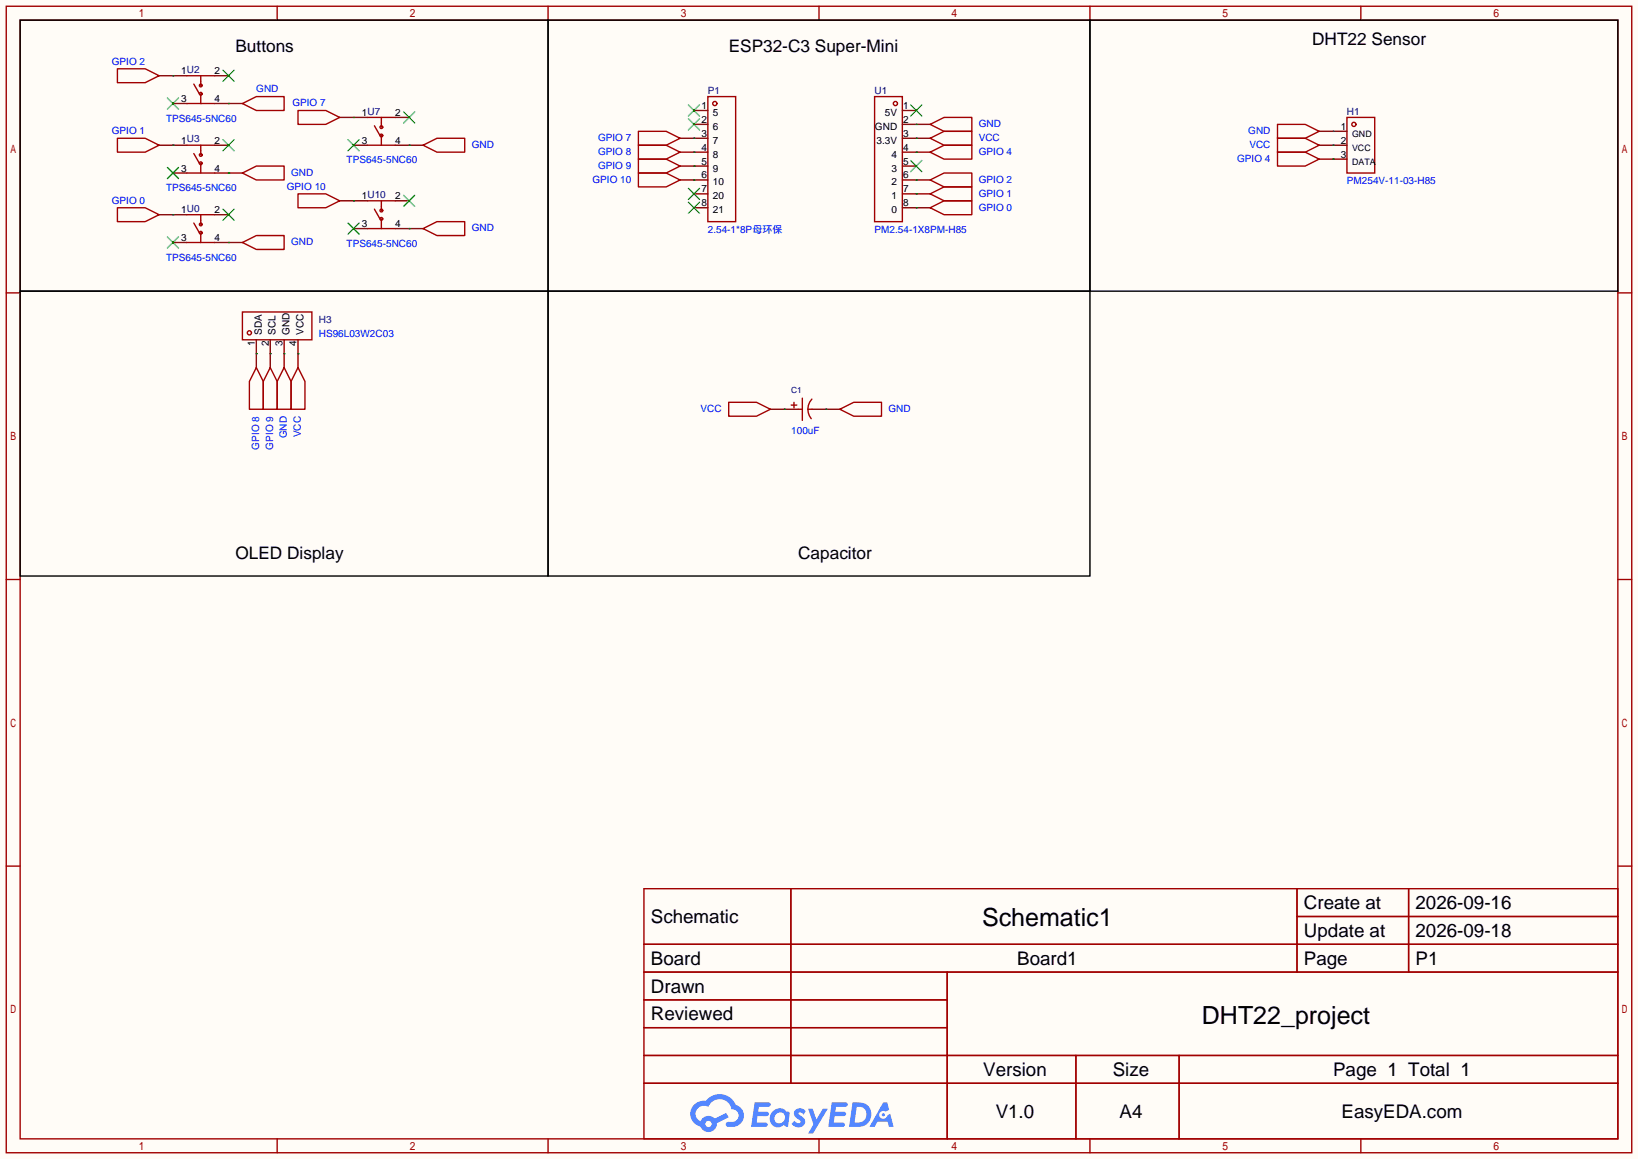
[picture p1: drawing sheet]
<svg xmlns="http://www.w3.org/2000/svg" width="299mm" height="212mm" viewBox="0 0 299 212" stroke-linecap="round" stroke-linejoin="round" font-family="sans-serif">
<path d="M0 0h299.5v211.8h-299.5z" fill="#fffcf7"/>
<g fill="none" stroke="#a10000" stroke-width=".25">
<path d="M1.1 1.1h297.2v209.6h-297.2zM3.7 3.7h292.1v204.5h-292.1zM50.7 1.1v2.6M100.2 1.1v2.6M149.7 1.1v2.6M199.3 1.1v2.6M248.8 1.1v2.6M1.1 53.5h2.6M295.8 53.5h2.5M1.1 105.9h2.6M295.8 105.9h2.5M1.1 158.3h2.6"/>
<path d="M295.8 158.3h2.5M117.7 162.4h178.1v45.8h-178.1zM117.7 172.6h178.1M117.7 177.7h178.1M144.6 162.4v35.6M173.2 177.7v30.5M237.1 162.4v15.3M237.1 167.5h58.7M257.5 162.4v15.3M117.7 182.8h55.5M117.7 192.9h178.1M117.7 187.8h55.5"/>
<path d="M117.7 198h178.1M196.7 192.9v15.3M215.6 192.9v15.3M50.7 208.2v2.5M100.2 208.2v2.5M149.7 208.2v2.5M199.3 208.2v2.5M248.8 208.2v2.5"/>
</g>
<g fill="#5487ff">
<path d="M145.5 202.8a1.3 1.3 0 0 1 1.8 .3l-.4 .6a.54 .54 0 0 0-.9-.2l.1 .2a1.58 1.58 0 0 1 1.1 1.6 1.43 1.43 0 0 1-2.5 .1l.5-.6a.64 .64 0 0 0 .5 .5 .64 .64 0 0 0 .7-.3l-.2-.2a1.6 1.6 0 0 1-1-1.6z"/>
<path d="M147.7 202.7h.9l.7 1.9 1.1-1.9h.9l-2.7 4.5h-.9l1-1.7z"/>
<path d="M138 201.5h1.6a1.31 1.31 0 0 1 1.2 .2 .4 .4 0 0 1-.3 .6h-1.8l-.1 .9h1.6a.4 .4 0 0 1 .4 .4 .4 .4 0 0 1-.4 .4h-1.7l-.2 1.2h.8a1.23 1.23 0 0 1 1.2 .2 .39 .39 0 0 1-.3 .6h-2.7z"/>
<path d="M152.1 201.5h1.6a1.32 1.32 0 0 1 1.3 .2 .39 .39 0 0 1-.4 .6h-1.7l-.2 .9h1.7a.4 .4 0 0 1 .3 .4 .4 .4 0 0 1-.4 .4h-1.7l-.2 1.2h.8a1.23 1.23 0 0 1 1.2 .2 .39 .39 0 0 1-.3 .6h-2.7z"/>
<path d="M161.5 201.5h.7l.4 1.3-.7 .4a.75 .75 0 0 0-1.1 .3 .75 .75 0 0 0 .5 1 .75 .75 0 0 0 .9-.6l.6-.3 .6 2.4h-.9l-.2-1h-1.9l-.5 1h-.9z"/>
<path d="M155.9 201.5l-.7 4.5h1.5a2.27 2.27 0 0 0 2.6-2.3 2.27 2.27 0 0 0-2.7-2.2zM156.6 202.3a1.5 1.5 0 0 1 1.8 1.5 1.5 1.5 0 0 1-1.9 1.4h-.3z"/>
<path d="M141.3 203.1a1.62 1.62 0 0 0-.4 2.1 1.62 1.62 0 0 0 2 .7l.4-.3 .3 .3 .5 .1 .3-2.5-.2-.3h-.4a1.58 1.58 0 0 0-2.5-.1zM141.9 203.6a.99 .99 0 0 1 1.6 .3 .99 .99 0 0 1-.9 1.4 .94 .94 0 0 1-1-.5 .94 .94 0 0 1 .3-1.2z"/>
<path d="M126.9 201.9a2.37 2.37 0 0 0 1.2 4 1.54 1.54 0 0 0 1.7 1 1.54 1.54 0 0 0 1.3-1.6l2.1-1.1-.5-.8-2 1.1a1.57 1.57 0 0 0-2.6 .4 1.5 1.5 0 0 1-.8-2.1 1.5 1.5 0 0 1 2.2-.5 2.23 2.23 0 0 1 2.3-1.4 2.23 2.23 0 0 1 2 1.8 1.16 1.16 0 0 1 1.2 1.1 1.16 1.16 0 0 1-1 1.3h-.7a.47 .47 0 0 0-.6 .3 .47 .47 0 0 0 .4 .6 2.23 2.23 0 0 0 2.3-.7 2.23 2.23 0 0 0 .4-2.3 2.16 2.16 0 0 0-1.3-1.1 3.2 3.2 0 0 0-5.4-.7l-1.2 .1zM129 205.4a.58 .58 0 0 1 1.1 0 .58 .58 0 0 1-1.1 0z"/>
<circle cx="161.5" cy="203.8" r=".28"/>
</g>
<path d="M3.7 3.7h96.5v49.5h-96.5zM100.2 3.7h99.1v49.5h-99.1zM199.3 3.7h96.5v49.5h-96.5zM3.7 53.2h96.5v52.1h-96.5zM100.2 53.2h99.1v52.1h-99.1z" fill="none" stroke="#000" stroke-width=".25"/>
<g fill="none" stroke="#a10000" stroke-width=".25">
<path d="M21.5 12.6h5l2.6 1.2-2.6 1.3h-5zM34.2 13.8h5M34.2 18.9h5M35.4 15.4l1 1.7M36.7 13.8v1.8M36.7 17.1v1.8M44.3 18.9l2.6-1.2h5v2.5h-5zM129.4 17.7h5.1v22.8h-5.1zM159.9 17.7h5.1v22.8h-5.1zM21.5 25.3h5l2.6 1.2-2.6 1.3h-5zM21.5 38h5l2.6 1.2-2.6 1.3h-5zM34.2 26.5h5"/>
<path d="M34.2 31.6h5M34.2 39.2h5M35.4 28.1l1 1.7M36.7 26.5v1.8M36.7 29.8v1.8M36.7 39.2v1.8M44.3 31.6l2.6-1.2h5v2.5h-5zM54.5 20.2h5.1l2.5 1.3-2.5 1.2h-5.1zM54.5 35.4h5.1l2.5 1.3-2.5 1.3h-5.1zM67.2 26.5h5.1M67.2 36.7h5.1M67.2 21.5h5.1"/>
<path d="M68.5 38.2l1 1.8M68.5 23l1 1.8M69.7 21.5v1.7M69.7 24.8v1.7M69.7 36.7v1.8M77.3 26.5l2.6-1.2h5.1v2.5h-5.1zM116.7 24h5.1l2.5 1.3-2.5 1.2h-5.1zM116.7 31.6h5.1l2.5 1.3-2.5 1.3h-5.1zM116.7 26.5h5.1l2.5 1.3-2.5 1.3h-5.1zM116.7 29.1h5.1l2.5 1.3-2.5 1.2h-5.1zM170.1 32.9l2.5-1.3h5.1v2.6h-5.1zM170.1 35.4l2.5-1.2h5.1v2.5h-5.1z"/>
<path d="M170.1 38l2.5-1.3h5.1v2.5h-5.1zM170.1 27.8l2.5-1.3h5.1v2.6h-5.1zM170.1 22.7l2.5-1.2h5.1v2.5h-5.1zM170.1 25.3l2.5-1.3h5.1v2.5h-5.1zM233.6 27.8h5l2.6 1.3-2.6 1.3h-5zM233.6 22.7h5l2.6 1.3-2.6 1.3h-5zM233.6 25.3h5l2.6 1.2-2.6 1.3h-5zM246.3 21.5h5v10.1h-5zM34.2 44.3h5M35.4 40.8l1 1.7M36.7 42.5v1.8M44.3 57h12.7v5.1h-12.7z"/>
<path d="M44.3 44.3l2.6-1.2h5v2.5h-5zM67.2 41.8h5.1M69.7 40v1.8M77.3 41.8l2.6-1.3h5.1v2.6h-5.1zM46.9 67.2l1.2 2.5v5.1h-2.5v-5.1zM49.4 67.2l1.3 2.5v5.1h-2.6v-5.1zM51.9 67.2l1.3 2.5v5.1h-2.5v-5.1zM54.5 67.2l1.3 2.5v5.1h-2.6v-5.1zM133.2 73.5h5.1l2.5 1.3-2.5 1.3h-5.1zM144.7 74h1M145.2 73.5v1M145.9 74.8h.8"/>
<path d="M146.7 72.8v4M147.7 74.8h.8M148.4 72.9a2.74 2.74 0 0 0-.1 3.6M153.5 74.8l2.6-1.3h5.1v2.6h-5.1z"/>
<circle cx="36.7" cy="17.1" r=".25"/>
<circle cx="36.7" cy="15.6" r=".25"/>
<circle cx="130.7" cy="18.9" r=".38"/>
<circle cx="163.7" cy="18.9" r=".38"/>
<circle cx="36.7" cy="29.8" r=".25"/>
<circle cx="36.7" cy="28.3" r=".25"/>
<circle cx="69.7" cy="23.2" r=".25"/>
<circle cx="69.7" cy="38.5" r=".25"/>
<circle cx="69.7" cy="24.8" r=".25"/>
<circle cx="247.5" cy="22.7" r=".38"/>
<circle cx="36.7" cy="41" r=".25"/>
<circle cx="36.7" cy="42.5" r=".25"/>
<circle cx="69.7" cy="40" r=".25"/>
<circle cx="45.6" cy="60.8" r=".38"/>
</g>
<g fill="none" stroke="#870000" stroke-width=".25">
<path d="M29.1 13.8h5.1M31.6 18.9h2.6M39.2 13.8h2.6M39.2 18.9h5.1M29.1 26.5h5.1M29.1 39.2h5.1M31.6 31.6h2.6M39.2 26.5h2.6M39.2 31.6h5.1M39.2 39.2h2.6M62.1 36.7h5.1M62.1 21.5h5.1"/>
<path d="M64.6 26.5h2.6M72.3 26.5h5M72.3 36.7h2.5M72.3 21.5h2.5M124.3 25.3h5.1M124.3 27.8h5.1M124.3 30.4h5.1M124.3 32.9h5.1M126.9 20.2h2.5M126.9 22.7h2.5M126.9 35.4h2.5M126.9 38h2.5"/>
<path d="M165 20.2h2.5M165 22.7h5.1M165 25.3h5.1M165 27.8h5.1M165 30.4h2.5M165 32.9h5.1M165 35.4h5.1M165 38h5.1M241.2 24h5.1M241.2 26.5h5.1M241.2 29.1h5.1M31.6 44.3h2.6"/>
<path d="M39.2 44.3h5.1M64.6 41.8h2.6M72.3 41.8h5M46.9 62.1v5.1M49.4 62.1v5.1M51.9 62.1v5.1M54.5 62.1v5.1M140.8 74.8h5.1M148.5 74.8h5"/>
</g>
<g fill="none" stroke="#3c3" stroke-width=".25">
<path d="M30.6 17.9l2 2M32.6 17.9l-2 2M40.8 12.8l2 2.1M42.8 12.8l-2 2.1M125.9 19.2l2 2M127.9 19.2l-2 2M166.5 19.2l2 2M168.5 19.2l-2 2M30.6 30.6l2 2M32.6 30.6l-2 2M40.8 25.5l2 2.1M40.8 38.2l2 2.1"/>
<path d="M42.8 25.5l-2 2.1M42.8 38.2l-2 2.1M63.6 25.5l2.1 2.1M65.7 25.5l-2.1 2.1M73.8 35.7l2 2M73.8 20.4l2 2.1M75.8 35.7l-2 2M75.8 20.4l-2 2.1M125.9 21.7l2 2M125.9 34.4l2 2M125.9 37l2 2M127.9 21.7l-2 2"/>
<path d="M127.9 34.4l-2 2M127.9 37l-2 2M166.5 29.3l2 2.1M168.5 29.3l-2 2.1M30.6 43.3l2 2M32.6 43.3l-2 2M63.6 40.8l2.1 2M65.7 40.8l-2.1 2"/>
</g>
<g fill="none" stroke="#008700" stroke-width=".25">
<path d="M31.6 13.8h.1M41.8 18.9h.1M31.6 26.5h.1M31.6 39.2h.1M41.8 31.6h.1M64.6 21.5h.1M64.6 36.7h.1M74.8 26.5h.1M126.9 25.3h.1M126.9 32.9h.1M126.9 27.8h.1M126.9 30.4h.1"/>
<path d="M167.5 32.9h.1M167.5 35.4h.1M167.5 38h.1M167.5 27.8h.1M167.5 22.7h.1M167.5 25.3h.1M243.7 29.1h.1M243.7 24h.1M243.7 26.5h.1M41.8 44.3h.1M74.8 41.8h.1M46.9 64.6h.1"/>
<path d="M49.4 64.6h.1M51.9 64.6h.1M54.5 64.6h.1M143.4 74.8h.1M151 74.8h.1"/>
</g>
<g font-size="4.6">
<text x="179.5" y="169.3">Schematic1</text>
<text x="219.7" y="187.1">DHT22_project</text>
</g>
<g font-size="3.4">
<text x="238.4" y="166.2">Create at</text>
<text x="258.8" y="166.2">2026-09-16</text>
<text x="119" y="168.7">Schematic</text>
<text x="238.4" y="171.3">Update at</text>
<text x="258.8" y="171.3">2026-09-18</text>
<text x="119" y="176.3">Board</text>
<text x="186" y="176.3">Board1</text>
<text x="238.4" y="176.3">Page</text>
<text x="258.8" y="176.3">P1</text>
<text x="119" y="181.4">Drawn</text>
<text x="119" y="186.5">Reviewed</text>
<text x="179.8" y="196.7">Version</text>
<text x="203.4" y="196.7">Size</text>
<text x="243.7" y="196.7">Page 1 Total 1</text>
<text x="182" y="204.3">V1.0</text>
<text x="204.7" y="204.3">A4</text>
<text x="245.3" y="204.3">EasyEDA.com</text>
</g>
<g font-size="3.1">
<text x="43.1" y="9.5">Buttons</text>
<text x="133.2" y="9.5">ESP32-C3 Super-Mini</text>
<text x="239.9" y="8.3">DHT22 Sensor</text>
<text x="43.1" y="102.2">OLED Display</text>
<text x="145.9" y="102.2">Capacitor</text>
</g>
<g font-size="1.8" fill="#00f">
<text x="20.4" y="11.8">GPIO 2</text>
<text x="46.9" y="16.9">GND</text>
<text x="30.4" y="22.2">TPS645-5NC60</text>
<text x="53.5" y="19.4">GPIO 7</text>
<text x="178.9" y="23.2">GND</text>
<text x="20.4" y="24.5">GPIO 1</text>
<text x="63.4" y="29.8">TPS645-5NC60</text>
<text x="86.2" y="27.1">GND</text>
<text x="109.3" y="25.8">GPIO 7</text>
<text x="109.3" y="28.3">GPIO 8</text>
<text x="178.9" y="28.3">GPIO 4</text>
<text x="178.9" y="25.8">VCC</text>
<text x="226.2" y="29.6">GPIO 4</text>
<text x="228.2" y="24.5">GND</text>
<text x="228.4" y="27.1">VCC</text>
<text x="30.4" y="34.9">TPS645-5NC60</text>
<text x="52.4" y="34.7">GPIO 10</text>
<text x="53.2" y="32.1">GND</text>
<text x="108.3" y="33.4">GPIO 10</text>
<text x="109.3" y="30.9">GPIO 9</text>
<text x="178.9" y="33.4">GPIO 2</text>
<text x="178.9" y="35.9">GPIO 1</text>
<text x="246.3" y="33.7">PM254V-11-03-H85</text>
<text x="20.4" y="37.2">GPIO 0</text>
<text x="178.9" y="38.5">GPIO 0</text>
<text x="30.4" y="47.6">TPS645-5NC60</text>
<text x="53.2" y="44.8">GND</text>
<text x="63.4" y="45.1">TPS645-5NC60</text>
<text x="86.2" y="42.3">GND</text>
<text x="129.4" y="42.5">2.54-1*8P母环保</text>
<text x="159.9" y="42.5">PM2.54-1X8PM-H85</text>
<text x="58.3" y="61.6">HS96L03W2C03</text>
<text x="128.1" y="75.3">VCC</text>
<text x="162.4" y="75.3">GND</text>
<text x="47.4" y="82.2" transform="rotate(-90 47.4 82.2)">GPIO 8</text>
<text x="49.9" y="82.2" transform="rotate(-90 49.9 82.2)">GPIO 9</text>
<text x="52.5" y="80.1" transform="rotate(-90 52.5 80.1)">GND</text>
<text x="55" y="79.9" transform="rotate(-90 55 79.9)">VCC</text>
<text x="144.7" y="79.4">100uF</text>
</g>
<g font-size="1.8">
<text x="33.1" y="13.6">1U2</text>
<text x="39.2" y="13.6">2</text>
<text x="33.1" y="18.6">3</text>
<text x="39.2" y="18.6">4</text>
<text x="66.2" y="21.2">1U7</text>
<text x="72.3" y="21.2">2</text>
<text x="128.3" y="19.9">1</text>
<text x="128.3" y="22.5">2</text>
<text x="130.4" y="21.2">5</text>
<text x="130.4" y="23.7">6</text>
<text x="160" y="23.7">GND</text>
<text x="161.8" y="21.2">5V</text>
<text x="165.1" y="19.9">1</text>
<text x="165.1" y="22.5">2</text>
<text x="245.1" y="23.7">1</text>
<text x="33.1" y="26.3">1U3</text>
<text x="39.2" y="26.3">2</text>
<text x="66.2" y="26.3">3</text>
<text x="72.3" y="26.3">4</text>
<text x="128.3" y="25">3</text>
<text x="128.3" y="27.5">4</text>
<text x="130.4" y="26.3">7</text>
<text x="130.4" y="28.8">8</text>
<text x="160.3" y="26.3">3.3V</text>
<text x="163" y="28.8">4</text>
<text x="165.1" y="25">3</text>
<text x="165.1" y="27.5">4</text>
<text x="245.1" y="26.3">2</text>
<text x="245.1" y="28.8">3</text>
<text x="33.1" y="31.3">3</text>
<text x="39.2" y="31.3">4</text>
<text x="128.3" y="30.1">5</text>
<text x="128.3" y="32.6">6</text>
<text x="128.3" y="35.2">7</text>
<text x="130.4" y="31.3">9</text>
<text x="130.4" y="33.9">10</text>
<text x="163" y="31.3">3</text>
<text x="163" y="33.9">2</text>
<text x="165.1" y="30.1">5</text>
<text x="165.1" y="32.6">6</text>
<text x="165.1" y="35.2">7</text>
<text x="33.1" y="39">1U0</text>
<text x="39.2" y="39">2</text>
<text x="66.2" y="36.4">1U10</text>
<text x="66.2" y="41.5">3</text>
<text x="72.3" y="36.4">2</text>
<text x="72.3" y="41.5">4</text>
<text x="128.3" y="37.7">8</text>
<text x="130.4" y="36.4">20</text>
<text x="130.4" y="39">21</text>
<text x="163" y="36.4">1</text>
<text x="163" y="39">0</text>
<text x="165.1" y="37.7">8</text>
<text x="33.1" y="44">3</text>
<text x="39.2" y="44">4</text>
<text x="46.6" y="63.2" transform="rotate(-90 46.6 63.2)">1</text>
<text x="47.9" y="61.2" transform="rotate(-90 47.9 61.2)">SDA</text>
<text x="49.1" y="63.2" transform="rotate(-90 49.1 63.2)">2</text>
<text x="50.4" y="61.2" transform="rotate(-90 50.4 61.2)">SCL</text>
<text x="51.7" y="63.2" transform="rotate(-90 51.7 63.2)">3</text>
<text x="52.9" y="61.2" transform="rotate(-90 52.9 61.2)">GND</text>
<text x="54.2" y="63.2" transform="rotate(-90 54.2 63.2)">4</text>
<text x="55.5" y="61.2" transform="rotate(-90 55.5 61.2)">VCC</text>
</g>
<g font-size="1.8" fill="#000080">
<text x="129.4" y="17.1">P1</text>
<text x="159.9" y="17.1">U1</text>
<text x="246.3" y="21">H1</text>
<text x="58.3" y="59.1">H3</text>
</g>
<g font-size="1.6">
<text x="247.2" y="25">GND</text>
<text x="247.2" y="27.5">VCC</text>
<text x="247.2" y="30.1">DATA</text>
</g>
<text font-size="1.5" fill="#000080" x="144.7" y="71.8">C1</text>
</svg>
